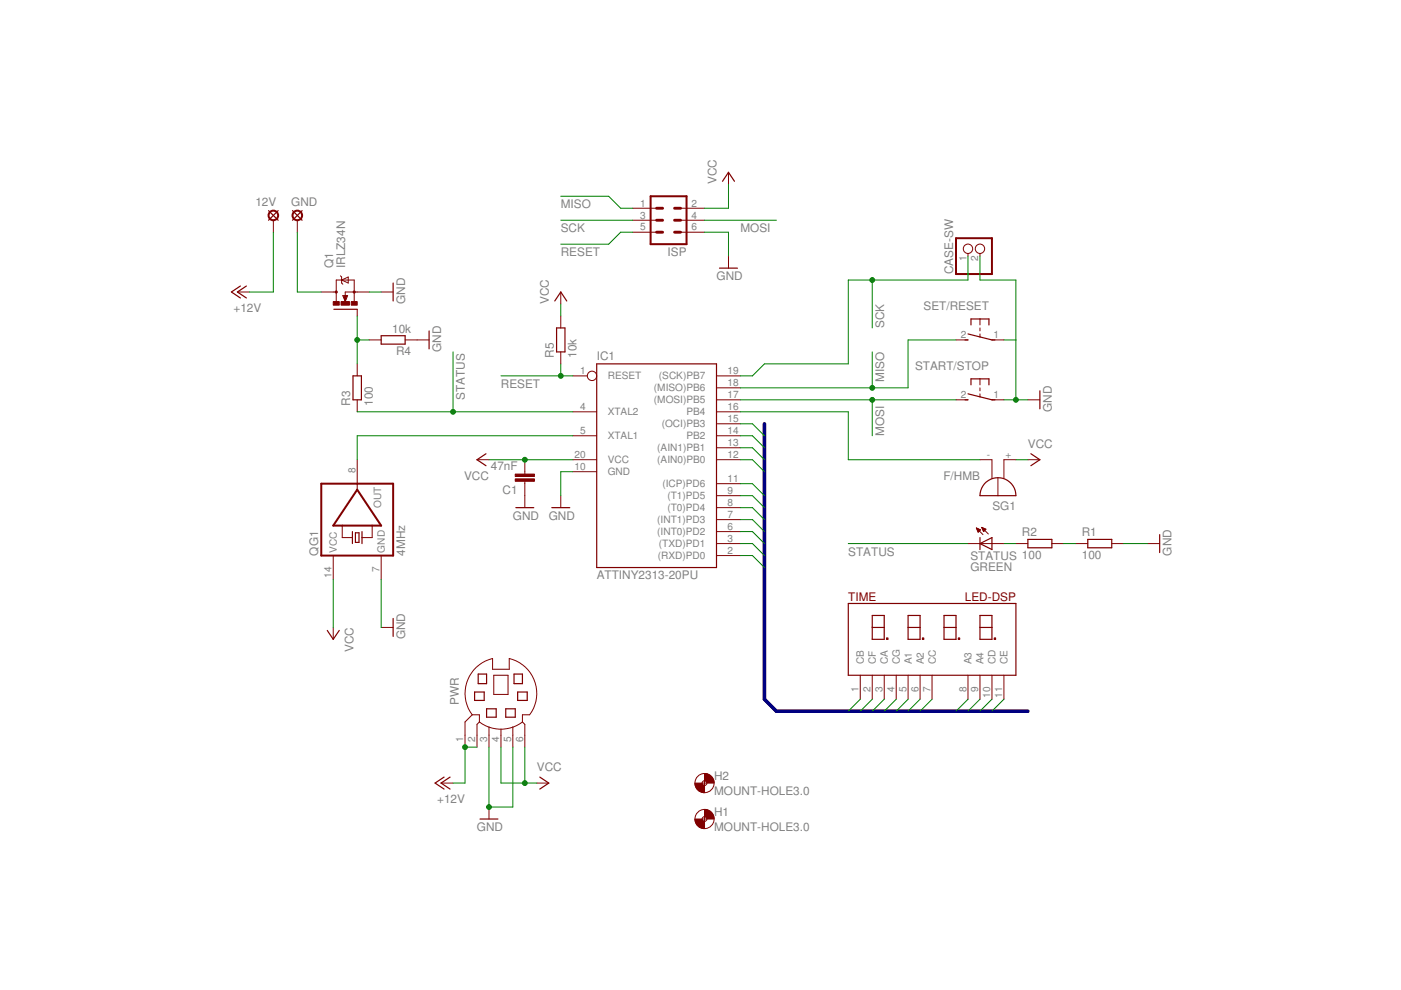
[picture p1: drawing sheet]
<svg xmlns="http://www.w3.org/2000/svg" width="297mm" height="210mm" viewBox="0 0 297 210" stroke-linecap="round" stroke-linejoin="round" font-family="sans-serif">
<g fill="none" stroke="#800000" stroke-width=".25">
<path d="M153.2 38.4l1.3-1.9 1.2 1.9M56.9 44.7l2.1 2M59 44.7l-2.1 2M62 44.7l2.1 2M64.1 44.7l-2.1 2M152.5 56.9h3.9M51 60.6l-1.9 1.3 1.9 1.3M52.2 60.6l-1.9 1.3 1.9 1.3M70.8 65.6h4.9M74.8 79.7h1.8v5.1h-1.8zM80.8 71.2h5.1v1.8h-5.1zM83.4 60v3.8"/>
<path d="M91 70.2v3.8M117.6 63.8l1.3-1.9 1.3 1.9M118 69.5h1.8v5.1h-1.8zM126.5 77.2h25.4v43.1h-25.4zM204.6 72.1h.6M205.2 70.8l5.1 1.3h.6M205.9 68.9v-1.3h3.8v1.3M103 96.2l-1.9 1.3 1.9 1.2M204.6 84.8h.6M205.2 83.5l5.1 1.3h.6M205.9 81.6v-1.3h3.8v1.3M218.6 96.2l1.9 1.3-1.9 1.2"/>
<path d="M220.5 82.9v3.8M74.7 112.7v2.6M75.4 113h.7v2h-.7zM76.8 112.7v2.6M109.4 107.6h3.8M117 107.6h3.8M207.8 115.3l2.5-1.3v2.5zM207.8 114v2.5M208.7 102.6a3.8 3.8 0 0 1 4.2-1.1 3.8 3.8 0 0 1 2.5 3.6h-7.6l.1-1.1zM217.9 114.4h5.1v1.7h-5.1zM230.6 114.4h5.1v1.7h-5.1zM245.9 113.3v3.9"/>
<path d="M69.4 133.7l1.3 1.9 1.2-1.9M83.4 131.1v3.8M179.9 128h35.5v15.2h-35.5zM184.9 130.5h2.6v5.1h-2.6zM184.9 133h2.6M188 135.3h.2v.3h-.2zM192.5 130.5h2.6v5.1h-2.6zM192.5 133h2.6M195.6 135.3h.2v.3h-.2zM200.2 130.5h2.5v5.1h-2.5zM200.2 133h2.5M203.2 135.3h.3v.3h-.3z"/>
<path d="M207.8 130.5h2.5v5.1h-2.5zM207.8 133h2.5M210.8 135.3h.3v.3h-.3zM100.6 146.7h2.1v1.8h-2.1zM101.4 142.9h1.8v2h-1.8zM103.2 150.3h2v1.8h-2zM107.2 150.3h2v1.8h-2zM109 142.9h1.8v2h-1.8zM109.7 146.7h2.1v1.8h-2.1zM94.1 164.8l-1.9 1.2 1.9 1.3M95.4 164.8l-1.9 1.2 1.9 1.3M101.8 173.7h3.8"/>
<path d="M114.4 164.8l2 1.2-2 1.3"/>
</g>
<g fill="none" stroke="#800000" stroke-width=".21">
<path d="M154.5 36.5v2.6M58 46.7v2.5M63 46.7v2.5M72.2 58.5l.2 .2v1.3l.3 .3M72.4 59.4l1.4-.7v1.3zM134.1 44.2h5.1M134.1 46.7h5.1M134.1 49.2h5.1M144.3 44.2h5.1M144.3 46.7h5.1M144.3 49.2h5.1M154.5 54.3v2.6"/>
<path d="M205.2 53.7v.6M207.8 53.7v.6M50.3 61.9h2.6M68.1 61.9h3.2M71.3 63.9v-4.5h3.8v4.5M72.7 62.7h1l-.5 1.2zM75.7 65.6v1.4M75.7 77.2v2.5M78.3 72.1h2.5M78.3 61.9h-5.1v.9M80.8 61.9h2.6M85.9 72.1h5.1"/>
<path d="M118.9 61.9v2.6M118.9 67v2.5M118.9 74.6v2.6M121.4 79.7h3.1M151.9 79.7h5.1M202.7 72.1h2.5M207.8 67.6v1.3M207.8 69.5v.7M207.8 70.8v.6M210.3 72.1h2.6M75.7 84.8v2.5M75.7 97.5v6.3"/>
<path d="M101.1 97.5h2.6M111.3 97.5v3M121.4 87.3h5.1M121.4 92.4h5.1M121.4 97.5h5.1M151.9 84.8h5.1M151.9 82.2h5.1M151.9 87.3h5.1M151.9 89.9h5.1M151.9 92.4h5.1M151.9 94.9h5.1M151.9 97.5h5.1"/>
<path d="M202.7 84.8h2.5M207.8 80.3v1.3M207.8 82.2v.7M207.8 83.5v.6M207.8 97.5h2.5v3.9M210.3 84.8h2.6M215.4 97.5h-2.5v3.9M217.9 84.8h2.6M217.9 97.5h2.6M70.7 117.8v5.1M72.6 111.4v2.6h2.1M78.9 111.4v2.6h-2.1"/>
<path d="M80.8 117.8v5.1M111.3 102v5.6M118.9 105.1v2.5M121.4 100h5.1M151.9 115.3h5.1M151.9 102.6h5.1M151.9 105.1h5.1M151.9 107.6h5.1M151.9 110.2h5.1M151.9 112.7h5.1M151.9 117.8h5.1M205.2 115.3h7.7"/>
<path d="M207 112l1.4 1.3M207 112l.9 .3-.5 .5zM207.1 112h.1M207.1 112.1h.4M207.2 112.3h.6M207.2 112.4h.7M207.3 112.5h.4M207.3 112.6h.3M207.3 112.7h.2M208.2 111.8l1.3 1.4M208.2 111.8l.8 .4-.5 .5zM208.2 111.9h.1"/>
<path d="M208.2 112h.4M208.3 112.1h.6M208.3 112.3h.7M208.4 112.4h.5M208.4 112.5h.3M208.5 112.6h.1M211.6 101.3v3.8M215.4 115.3h2.5M223 115.3h2.6M228.1 115.3h2.5M235.7 115.3h2.6M243.3 115.3h2.6"/>
<path d="M70.7 133v2.6M80.8 133h2.6M100.1 151.6a7.6 7.6 0 0 1 4.3-12v2.3h3.6v-2.3a7.6 7.6 0 0 1 4.3 12h-1.5v1.5M100.1 151.6h1.5v1.5M100.1 151.6l-1.5 1.5v5.3M101.6 153.1a7.6 7.6 0 0 0 9.2 0M101.6 153.1l-.5 .5v4.8M103.7 154.1v4.3M104.7 143.2h3v4h-3zM106.2 154.6v3.8M108.7 154.1v4.3M110.8 153.1l.5 .5v4.8"/>
<path d="M182.4 143.2v5.1M184.9 143.2v5.1M187.5 143.2v5.1M190 143.2v5.1M192.5 143.2v5.1M195.1 143.2v5.1M197.6 143.2v5.1M205.2 143.2v5.1M207.8 143.2v5.1M210.3 143.2v5.1M212.9 143.2v5.1M93.5 166h2.6"/>
<path d="M103.7 171.1v2.6M113.8 166h2.6M148.9 166h1M148.9 173.7h1M149.4 165.5v1M149.4 173.1v1.1"/>
<circle cx="205.2" cy="52.7" r=".99"/>
<circle cx="207.8" cy="52.7" r=".99"/>
<circle cx="125.5" cy="79.7" r=".99"/>
<circle cx="149.4" cy="166" r="2.03"/>
<circle cx="149.4" cy="173.7" r="2.03"/>
<circle cx="149.4" cy="173.7" r=".51"/>
<circle cx="149.4" cy="166" r=".51"/>
</g>
<g fill="none" stroke="#800000" stroke-width=".42">
<path d="M137.9 41.6h7.7v10.2h-7.7zM202.7 50.5h7.6v7.6h-7.6zM68.1 102.6h15.3v15.2h-15.3zM75.7 103.8l5.1 7.6h-10.1z"/>
<circle cx="58" cy="45.7" r="1.02"/>
<circle cx="63" cy="45.7" r="1.02"/>
<circle cx="71.3" cy="61.9" r=".13"/>
<circle cx="75.1" cy="61.9" r=".13"/>
</g>
<g fill="#800000" stroke="#800000" stroke-width=".21">
<path d="M109.2 100.5h4.1v.5h-4.1z"/>
<path d="M109.2 101.5h4.1v.5h-4.1z"/>
<path d="M74.5 63.9h1.2v.8h-1.2z"/>
<path d="M70.7 63.9h1.2v.8h-1.2z"/>
<path d="M72.3 63.9h1.8v.8h-1.8z"/>
</g>
<path d="M139.2 49.2h1.3M139.2 46.7h1.3M139.2 44.2h1.3M143 49.2h1.3M143 46.7h1.3M143 44.2h1.3" fill="none" stroke="#800000" stroke-width=".61"/>
<path d="M72.9 62.8l.3 .9 .2-.9h-.2v.3" fill="none" stroke="#800000" stroke-width=".32"/>
<g fill="#800000" stroke="#800000" stroke-width=".21">
<path d="M149.4 171.6a2 2 0 0 1 2 2.1h-1.5l-.2-.5-.3-.1z" fill-rule="evenodd"/>
<path d="M147.3 173.7h1.6l.1 .2 .4 .3v1.5a2 2 0 0 1-2.1-2z" fill-rule="evenodd"/>
<path d="M149.4 164a2.04 2.04 0 0 1 2 2h-1.5l-.2-.4-.3-.1z" fill-rule="evenodd"/>
<path d="M147.3 166h1.6l.2 .5h.3v1.6a2 2 0 0 1-2.1-2.1z" fill-rule="evenodd"/>
</g>
<path d="M162.1 89.9v58.4l2.5 2.5h53.3" fill="none" stroke="#000080" stroke-width=".76"/>
<g fill="none" stroke="#008000" stroke-width=".21">
<path d="M154.5 39.1v5.1h-5.1M58 49.2v12.7h-5.1M63 49.2v12.7h5.1M118.9 41.6h10.2l2.5 2.6h2.5M118.9 46.7h15.2M134.1 49.2h-2.5l-2.5 2.6h-10.2M149.4 49.2h5.1v5.1M149.4 46.7h15.2M184.9 59.4v10.1M205.2 54.3v5.1h-25.3v17.8h-17.8l-2.6 2.5h-2.5M207.8 54.3v5.1h7.6v25.4M75.7 72.1h2.6"/>
<path d="M75.7 67v10.2M78.3 61.9h2.5M96.1 74.6v12.7M106.2 79.7h15.2M118.9 64.5v2.5M118.9 77.2v2.5M184.9 74.6v7.6M202.7 72.1h-10.2v10.1h-35.5M212.9 72.1h2.5M75.7 87.3h45.7M103.7 97.5h17.7M121.4 92.4h-45.7v5.1"/>
<path d="M157 97.5h2.5l2.6 2.5M157 87.3h22.9v10.2h27.9M157 84.8h45.7M157 92.4h2.5l2.6 2.5M157 89.9h2.5l2.6 2.5M157 94.9h2.5l2.6 2.6M184.9 84.8v7.6M212.9 84.8h5M215.4 97.5h2.5M121.4 100h-2.5v5.1M157 115.3h2.5l2.6 2.5M157 102.6h2.5l2.6 2.5"/>
<path d="M157 105.1h2.5l2.6 2.5M157 107.6h2.5l2.6 2.6M157 110.2h2.5l2.6 2.5M157 112.7h2.5l2.6 2.6M157 117.8h2.5l2.6 2.5M179.9 115.3h25.3M212.9 115.3h2.5M225.6 115.3h2.5M238.3 115.3h5M70.7 122.9v10.1M80.8 122.9v10.1M101.1 158.4h-2.5v7.6h-2.5"/>
<path d="M103.7 158.4v12.7h5v-12.7M106.2 158.4v7.6h7.6M111.3 158.4v7.6M182.4 148.3l-2.5 2.5M184.9 148.3l-2.5 2.5M187.5 148.3l-2.6 2.5M190 148.3l-2.5 2.5M192.5 148.3l-2.5 2.5M195.1 148.3l-2.6 2.5M197.6 148.3l-2.5 2.5M205.2 148.3l-2.5 2.5M207.8 148.3l-2.6 2.5"/>
<path d="M210.3 148.3l-2.5 2.5M212.9 148.3l-2.6 2.5"/>
</g>
<g fill="#008000" stroke="#008000" stroke-width=".21">
<circle cx="111.3" cy="97.5" r=".51"/>
<circle cx="111.3" cy="166" r=".51"/>
<circle cx="215.4" cy="84.8" r=".51"/>
<circle cx="103.7" cy="171.1" r=".51"/>
<circle cx="184.9" cy="82.2" r=".51"/>
<circle cx="75.7" cy="72.1" r=".51"/>
<circle cx="96.1" cy="87.3" r=".51"/>
<circle cx="184.9" cy="84.8" r=".51"/>
<circle cx="118.9" cy="79.7" r=".51"/>
<circle cx="184.9" cy="59.4" r=".51"/>
<circle cx="98.6" cy="158.4" r=".51"/>
</g>
<g font-size="2.5" fill="#808080">
<text x="151.9" y="39.1" transform="rotate(-90 151.9 39.1)">VCC</text>
<text x="54.1" y="43.8">12V</text>
<text x="61.8" y="43.8">GND</text>
<text x="118.9" y="44.1">MISO</text>
<text x="118.9" y="49.2">SCK</text>
<text x="157" y="49.2">MOSI</text>
<text x="70.7" y="56.8" transform="rotate(-90 70.7 56.8)">Q1</text>
<text x="73.2" y="56.8" transform="rotate(-90 73.2 56.8)">IRLZ34N</text>
<text x="118.9" y="54.3">RESET</text>
<text x="141.5" y="54.3">ISP</text>
<text x="151.9" y="59.4">GND</text>
<text x="202.1" y="58.1" transform="rotate(-90 202.1 58.1)">CASE-SW</text>
<text x="85.9" y="64.5" transform="rotate(-90 85.9 64.5)">GND</text>
<text x="116.4" y="64.5" transform="rotate(-90 116.4 64.5)">VCC</text>
<text x="195.8" y="65.7">SET/RESET</text>
<text x="49.5" y="66.2">+12V</text>
<text x="83.1" y="70.6">10k</text>
<text x="187.5" y="69.5" transform="rotate(-90 187.5 69.5)">SCK</text>
<text x="84" y="75.4">R4</text>
<text x="93.5" y="74.6" transform="rotate(-90 93.5 74.6)">GND</text>
<text x="117.4" y="75.9" transform="rotate(-90 117.4 75.9)">R5</text>
<text x="122.2" y="75.9" transform="rotate(-90 122.2 75.9)">10k</text>
<text x="126.5" y="76.4">IC1</text>
<text x="106.2" y="82.2">RESET</text>
<text x="187.5" y="81" transform="rotate(-90 187.5 81)">MISO</text>
<text x="194" y="78.4">START/STOP</text>
<text x="74.2" y="86" transform="rotate(-90 74.2 86)">R3</text>
<text x="79" y="86" transform="rotate(-90 79 86)">100</text>
<text x="98.6" y="84.8" transform="rotate(-90 98.6 84.8)">STATUS</text>
<text x="223" y="87.3" transform="rotate(-90 223 87.3)">GND</text>
<text x="187.5" y="92.4" transform="rotate(-90 187.5 92.4)">MOSI</text>
<text x="217.9" y="94.9">VCC</text>
<text x="98.4" y="101.8">VCC</text>
<text x="104.1" y="99.6">47nF</text>
<text x="200" y="101.8">F/HMB</text>
<text x="106.6" y="104.7">C1</text>
<text x="108.7" y="110.2">GND</text>
<text x="116.4" y="110.2">GND</text>
<text x="210.4" y="108.1">SG1</text>
<text x="216.7" y="113.7">R2</text>
<text x="229.4" y="113.7">R1</text>
<text x="67.5" y="117.8" transform="rotate(-90 67.5 117.8)">QG1</text>
<text x="85.9" y="117.8" transform="rotate(-90 85.9 117.8)">4MHz</text>
<text x="179.8" y="117.8">STATUS</text>
<text x="205.7" y="118.8">STATUS 100</text>
<text x="229.4" y="118.5">100</text>
<text x="248.4" y="117.8" transform="rotate(-90 248.4 117.8)">GND</text>
<text x="126.5" y="122.9">ATTINY2313-20PU</text>
<text x="205.7" y="121">GREEN</text>
<text x="85.9" y="135.6" transform="rotate(-90 85.9 135.6)">GND</text>
<text x="75" y="138.3" transform="rotate(-90 75 138.3)">VCC</text>
<text x="97.3" y="149.5" transform="rotate(-90 97.3 149.5)">PWR</text>
<text x="113.8" y="163.5">VCC</text>
<text x="151.4" y="165.4">H2</text>
<text x="92.7" y="170.4">+12V</text>
<text x="151.4" y="168.5">MOUNT-HOLE3.0</text>
<text x="151.4" y="173.1">H1</text>
<text x="101.1" y="176.2">GND</text>
<text x="151.4" y="176.1">MOUNT-HOLE3.0</text>
</g>
<g font-size="2.5" fill="#800000">
<text x="179.8" y="127.4">TIME</text>
<text x="204.6" y="127.4">LED-DSP</text>
</g>
<g font-size="2.1" fill="#808080">
<text x="135.7" y="43.8">1</text>
<text x="135.7" y="46.3">3</text>
<text x="146.6" y="43.8">2</text>
<text x="146.6" y="46.3">4</text>
<text x="135.7" y="48.9">5</text>
<text x="146.6" y="48.9">6</text>
<text x="204.9" y="55.3" transform="rotate(-90 204.9 55.3)">1</text>
<text x="207.4" y="55.3" transform="rotate(-90 207.4 55.3)">2</text>
<text x="203.7" y="71.7">2</text>
<text x="210.7" y="71.7">1</text>
<text x="123" y="79.3">1</text>
<text x="128.9" y="80.5">RESET</text>
<text x="138.7" y="83">(MISO)PB6</text>
<text x="139.7" y="80.5">(SCK)PB7</text>
<text x="154.2" y="79.3">19</text>
<text x="154.2" y="81.9">18</text>
<text x="123" y="87">4</text>
<text x="128.9" y="88.1">XTAL2</text>
<text x="138.7" y="85.5">(MOSI)PB5</text>
<text x="145.5" y="88.1">PB4</text>
<text x="154.2" y="84.4">17</text>
<text x="154.2" y="87">16</text>
<text x="154.2" y="89.5">15</text>
<text x="203.7" y="84.4">2</text>
<text x="210.7" y="84.4">1</text>
<text x="123" y="92">5</text>
<text x="128.9" y="93.2">XTAL1</text>
<text x="139.4" y="95.7">(AIN1)PB1</text>
<text x="140.3" y="90.6">(OCI)PB3</text>
<text x="145.5" y="93.2">PB2</text>
<text x="154.2" y="92">14</text>
<text x="154.2" y="94.6">13</text>
<text x="75.4" y="100.2" transform="rotate(-90 75.4 100.2)">8</text>
<text x="121.8" y="99.7">10</text>
<text x="121.8" y="97.1">20</text>
<text x="128.9" y="100.8">GND</text>
<text x="128.9" y="98.2">VCC</text>
<text x="139.4" y="98.2">(AIN0)PB0</text>
<text x="154.2" y="97.1">12</text>
<text x="209.2" y="97.1">-</text>
<text x="213.2" y="97.1">+</text>
<text x="80.8" y="107.6" transform="rotate(-90 80.8 107.6)">OUT</text>
<text x="140.4" y="103.3">(ICP)PD6</text>
<text x="141.5" y="105.9">(T1)PD5</text>
<text x="154.2" y="102.2">11</text>
<text x="154.2" y="104.7">9</text>
<text x="154.2" y="107.3">8</text>
<text x="139.4" y="110.9">(INT1)PD3</text>
<text x="139.4" y="113.5">(INT0)PD2</text>
<text x="141.5" y="108.4">(T0)PD4</text>
<text x="154.2" y="109.8">7</text>
<text x="154.2" y="112.4">6</text>
<text x="71.4" y="117.2" transform="rotate(-90 71.4 117.2)">VCC</text>
<text x="81.6" y="117.2" transform="rotate(-90 81.6 117.2)">GND</text>
<text x="139.5" y="118.5">(RXD)PD0</text>
<text x="139.7" y="116">(TXD)PD1</text>
<text x="154.2" y="114.9">3</text>
<text x="154.2" y="117.4">2</text>
<text x="70.3" y="122.5" transform="rotate(-90 70.3 122.5)">14</text>
<text x="80.5" y="121.3" transform="rotate(-90 80.5 121.3)">7</text>
<text x="183.1" y="140.8" transform="rotate(-90 183.1 140.8)">CB</text>
<text x="185.7" y="140.8" transform="rotate(-90 185.7 140.8)">CF</text>
<text x="188.2" y="140.8" transform="rotate(-90 188.2 140.8)">CA</text>
<text x="190.8" y="140.8" transform="rotate(-90 190.8 140.8)">CG</text>
<text x="193.3" y="140.8" transform="rotate(-90 193.3 140.8)">A1</text>
<text x="195.8" y="140.8" transform="rotate(-90 195.8 140.8)">A2</text>
<text x="198.4" y="140.8" transform="rotate(-90 198.4 140.8)">CC</text>
<text x="206" y="140.8" transform="rotate(-90 206 140.8)">A3</text>
<text x="208.5" y="140.8" transform="rotate(-90 208.5 140.8)">A4</text>
<text x="211.1" y="140.8" transform="rotate(-90 211.1 140.8)">CD</text>
<text x="213.6" y="140.8" transform="rotate(-90 213.6 140.8)">CE</text>
<text x="182" y="146.7" transform="rotate(-90 182 146.7)">1</text>
<text x="184.6" y="146.7" transform="rotate(-90 184.6 146.7)">2</text>
<text x="187.1" y="146.7" transform="rotate(-90 187.1 146.7)">3</text>
<text x="189.6" y="146.7" transform="rotate(-90 189.6 146.7)">4</text>
<text x="192.2" y="146.7" transform="rotate(-90 192.2 146.7)">5</text>
<text x="194.7" y="146.7" transform="rotate(-90 194.7 146.7)">6</text>
<text x="197.3" y="146.7" transform="rotate(-90 197.3 146.7)">7</text>
<text x="204.9" y="146.7" transform="rotate(-90 204.9 146.7)">8</text>
<text x="207.4" y="146.7" transform="rotate(-90 207.4 146.7)">9</text>
<text x="210" y="147.9" transform="rotate(-90 210 147.9)">10</text>
<text x="212.5" y="147.9" transform="rotate(-90 212.5 147.9)">11</text>
<text x="98.2" y="157.4" transform="rotate(-90 98.2 157.4)">1</text>
<text x="100.8" y="157.4" transform="rotate(-90 100.8 157.4)">2</text>
<text x="103.3" y="157.4" transform="rotate(-90 103.3 157.4)">3</text>
<text x="105.8" y="157.4" transform="rotate(-90 105.8 157.4)">4</text>
<text x="108.4" y="157.4" transform="rotate(-90 108.4 157.4)">5</text>
<text x="110.9" y="157.4" transform="rotate(-90 110.9 157.4)">6</text>
</g>
</svg>
